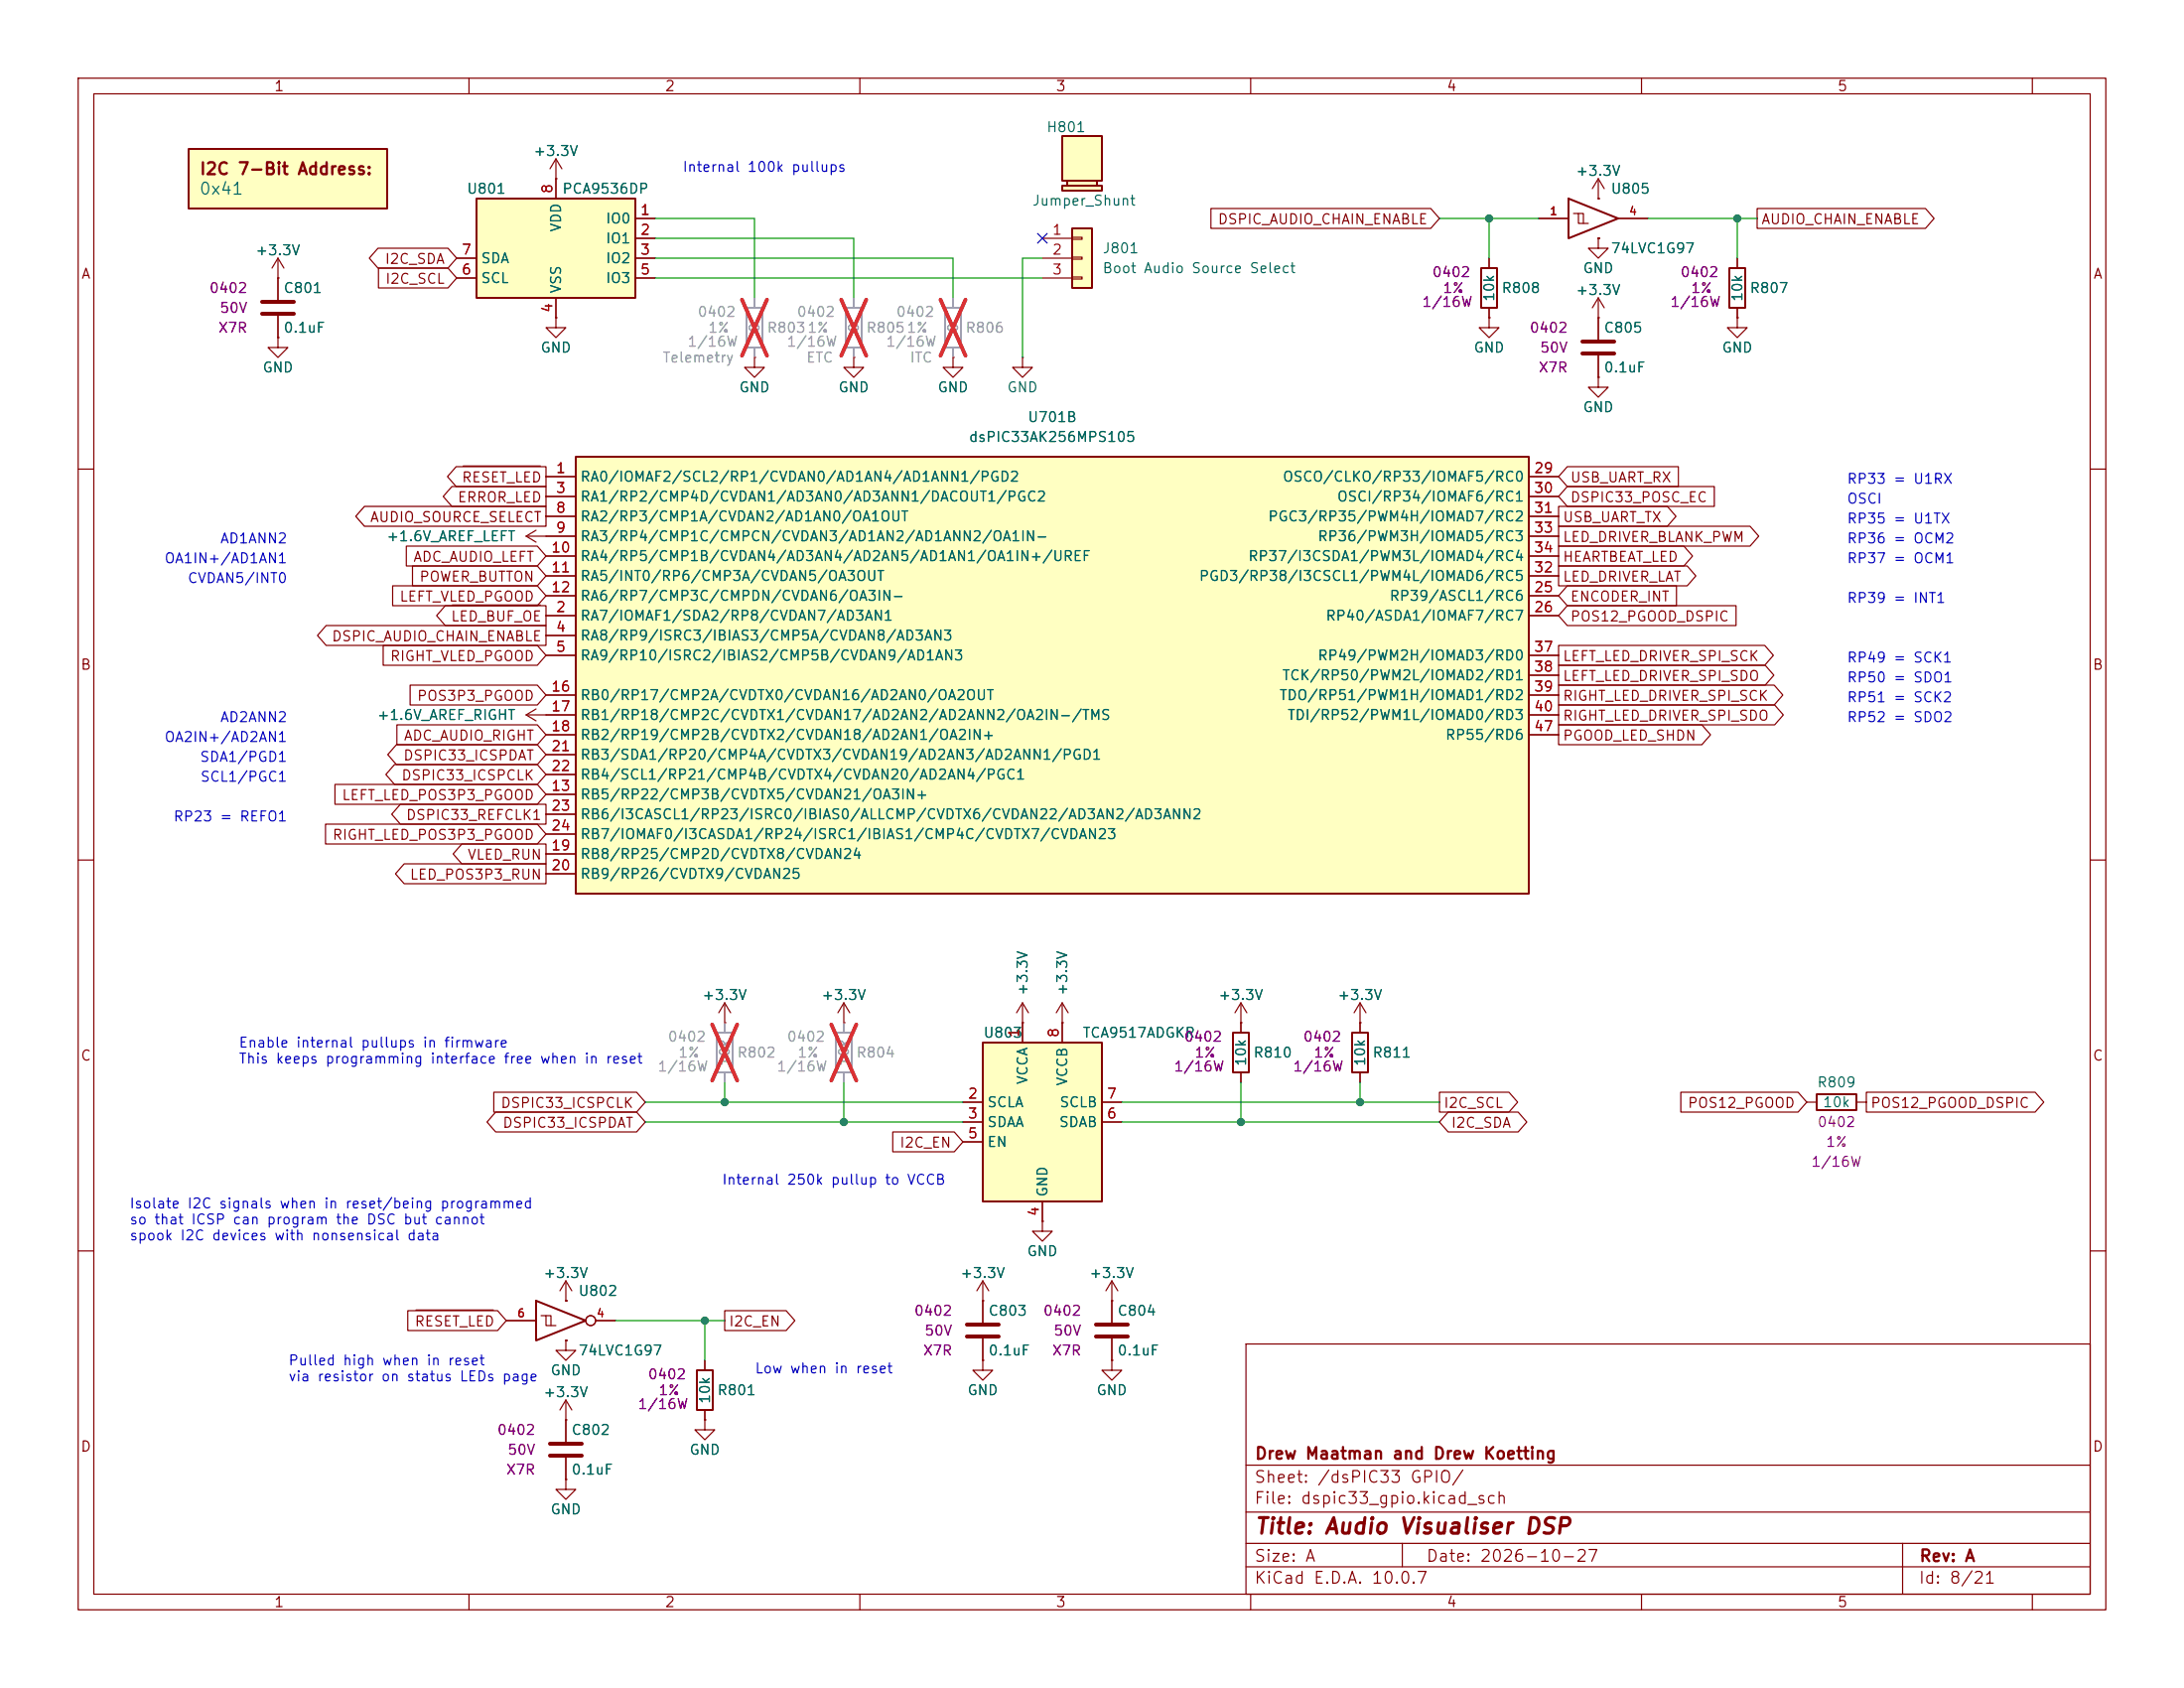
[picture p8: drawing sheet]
<svg xmlns="http://www.w3.org/2000/svg" width="279mm" height="216mm" viewBox="0 0 279 216" stroke-linecap="round" stroke-linejoin="round" font-family="sans-serif">
<g fill="none" stroke="#840000" stroke-width=".15">
<path d="M10 10h259.4v195.9h-259.4zM12 12h255.4v191.9h-255.4zM60 10v2M110 10v2M160 10v2M210 10v2M260 10v2M204.5 38.1l-.8 1.3M204.5 38.1l.7 1.3M204.5 38.1v2.5M35.6 43.2v1.3h1.2l-1.2 1.2-1.3-1.2h1.3M35.6 43.2h.1"/>
<path d="M204.5 40.6h.1M10 60h2M267.4 60h2M10 110h2M267.4 110h2M92.7 130.8h.1M92.7 128.3l-.8 1.2M92.7 128.3l.8 1.2M92.7 128.3v2.5M107.9 130.8h.1M107.9 128.3l-.7 1.2M107.9 128.3l.8 1.2"/>
<path d="M107.9 128.3v2.5M133.3 156.2v1.3h1.3l-1.3 1.3-1.2-1.3h1.2M133.3 156.2h.1M10 160h2M125.7 166.4h.1M125.7 174v1.3h1.3l-1.3 1.2-1.2-1.2h1.2M125.7 174h.1M125.7 163.8l-.7 1.3M125.7 163.8l.8 1.3M125.7 163.8v5.4M125.7 171.2v2.8M142.2 174v1.3h1.3l-1.3 1.2-1.2-1.2h1.2"/>
<path d="M142.2 174h.1M142.2 166.4h.1M142.2 163.8l-.7 1.3M142.2 163.8l.8 1.3M142.2 163.8v5.4M142.2 171.2v2.8M159.4 171.9h108v32h-108zM267.4 160h2M90.2 181.6v1.3h1.2l-1.2 1.3-1.3-1.3h1.3M90.2 181.6h.1M159.4 197.4h108M159.4 193.4h108"/>
<path d="M159.4 187.4h108M179.4 197.4v3M243.4 197.4v6.5M60 203.9v2M110 203.9v2M159.4 200.4h108M160 203.9v2M210 203.9v2M260 203.9v2"/>
</g>
<path d="M91.7 132.1h2v5.1h-2zM106.9 132.1h2.1v5.1h-2.1z" fill="none" stroke="#a1a1a1" stroke-width=".25"/>
<path d="M92.7 130.8v1.3M92.7 137.2v1.2M107.9 130.8v1.3M107.9 137.2v1.2" fill="none" stroke="#a1a1a1" stroke-width=".15"/>
<path d="M91.1 131l3.2 7.2M94.3 131l-3.2 7.2M106.3 131l3.3 7.2M109.6 131l-3.3 7.2" fill="none" stroke="#e12e31" stroke-width=".46"/>
<path d="M123.7 169.4h4.1M123.7 170.9h4.1M140.2 169.4h4.1M140.2 170.9h4.1" fill="none" stroke="#840000" stroke-width=".51"/>
<path d="M24.1 19.1h25.4v7.6h-25.4z" fill="#ffffc2"/>
<path d="M24.1 19.1h25.4v7.6h-25.4zM68.6 166.4l6.3 2.5-6.3 2.6zM89.2 175.3h2v5h-2z" fill="none" stroke="#840000" stroke-width=".25"/>
<path d="M33.5 38.6h4.1M33.5 40.1h4.1M70.4 184.7h4M70.4 186.2h4" fill="none" stroke="#840000" stroke-width=".51"/>
<g fill="none" stroke="#840000" stroke-width=".15">
<path d="M35.6 35.6h.1M35.6 33v5.4M35.6 33l-.8 1.3M35.6 33l.7 1.3M71.1 22.9h.1M71.1 20.3l-.7 1.3M71.1 20.3l.8 1.3M71.1 20.3v2.6M35.6 40.4v2.8M190.5 40.6v1.3h1.3l-1.3 1.3-1.3-1.3h1.3M190.5 40.6h.1M204.5 48.3v1.2h1.2l-1.2 1.3-1.3-1.3h1.3"/>
<path d="M204.5 48.3h.1M67.3 68.6l1.3 .7M67.3 68.6h2.5M68.6 67.8l-1.3 .8M67.3 91.4l1.3 .8M67.3 91.4h2.5M68.6 90.7l-1.3 .7M64.8 168.9h3.8M69.2 168.3h.6v1.2h1.3M69.8 168.3h.7v1.2M72.4 171.5v1.2h1.3l-1.3 1.3-1.3-1.3h1.3M72.4 171.5h.1"/>
<path d="M72.4 166.4h.1M72.4 163.8l-.8 1.3M72.4 163.8l.8 1.3M72.4 163.8v2.6M72.4 179.1v5.3M72.4 179.1l-.8 1.2M72.4 179.1l.8 1.2M76.2 168.9h2.5M90.2 174v1.3M72.4 189.2v1.3h1.3l-1.3 1.3-1.3-1.3h1.3M72.4 189.2h.1M72.4 181.6h.1"/>
<path d="M72.4 186.4v2.8M90.2 180.3v1.3"/>
<circle cx="75.6" cy="168.9" r=".63"/>
</g>
<path d="M120.9 39.4h2v5.1h-2z" fill="none" stroke="#a1a1a1" stroke-width=".25"/>
<path d="M121.9 38.1v1.3M121.9 44.5v1.2" fill="none" stroke="#a1a1a1" stroke-width=".15"/>
<path d="M120.3 38.3l3.2 7.2M123.5 38.3l-3.2 7.2" fill="none" stroke="#e12e31" stroke-width=".46"/>
<path d="M61 25.4h20.3v12.7h-20.3z" fill="#ffffc2"/>
<path d="M61 25.4h20.3v12.7h-20.3z" fill="none" stroke="#840000" stroke-width=".25"/>
<path d="M58.4 33h2.6M58.4 35.6h2.6M71.1 22.9v2.5M71.1 38.1v2.5M81.3 27.9h2.5M81.3 30.5h2.5M81.3 33h2.5M81.3 35.6h2.5M71.1 40.6v1.3h1.3l-1.3 1.3-1.3-1.3h1.3M71.1 40.6h.1" fill="none" stroke="#840000" stroke-width=".15"/>
<path d="M125.7 133.4h15.3v20.3h-15.3z" fill="#ffffc2"/>
<path d="M189.5 34.3h2v5.1h-2zM125.7 133.4h15.3v20.3h-15.3zM157.7 132.1h2.1v5.1h-2.1zM173 132.1h2v5.1h-2zM232.4 140h5.1v2h-5.1z" fill="none" stroke="#840000" stroke-width=".25"/>
<g fill="none" stroke="#840000" stroke-width=".15">
<path d="M190.5 33v1.3M190.5 39.4v1.2M204.5 25.4h.1M204.5 22.9l-.8 1.2M204.5 22.9l.7 1.2M204.5 22.9v2.5M96.5 45.7v1.3h1.3l-1.3 1.3-1.3-1.3h1.3M96.5 45.7h.1M109.2 45.7v1.3h1.3l-1.3 1.3-1.3-1.3h1.3M109.2 45.7h.1M121.9 45.7v1.3h1.3l-1.3 1.3-1.3-1.3h1.3M121.9 45.7h.1"/>
<path d="M130.8 45.7v1.3h1.3l-1.3 1.3-1.3-1.3h1.3M130.8 45.7h.1M130.8 130.8h.1M130.8 128.3v5.1M130.8 128.3l-.8 1.2M130.8 128.3l.8 1.2M135.9 130.8h.1M135.9 128.3v5.1M135.9 128.3l-.8 1.2M135.9 128.3l.8 1.2M158.7 130.8h.1M158.7 128.3l.8 1.2"/>
<path d="M158.7 128.3l-.7 1.2M158.7 128.3v3.8M158.7 137.2v1.2M174 130.8h.1M174 128.3l.8 1.2M174 128.3l-.8 1.2M174 128.3v3.8M174 137.2v1.2M123.2 141h2.5M123.2 143.5h2.5M123.2 146.1h2.5M133.3 153.7v2.5"/>
<path d="M141 141h2.5M141 143.5h2.5M231.1 141h1.3M237.5 141h1.3"/>
</g>
<path d="M73.7 58.4h121.9v55.9h-121.9z" fill="#ffffc2"/>
<path d="M73.7 58.4h121.9v55.9h-121.9z" fill="none" stroke="#840000" stroke-width=".25"/>
<g fill="none" stroke="#840000" stroke-width=".15">
<path d="M69.8 61h3.9M69.8 78.7h3.9M69.8 63.5h3.9M69.8 66h3.9M69.8 68.6h3.9M69.8 71.1h3.9M69.8 73.7h3.9M69.8 76.2h3.9M195.6 61h3.8M195.6 78.7h3.8M195.6 63.5h3.8M195.6 66h3.8"/>
<path d="M195.6 68.6h3.8M195.6 71.1h3.8M195.6 73.7h3.8M195.6 76.2h3.8M69.8 81.3h3.9M69.8 83.8h3.9M69.8 88.9h3.9M69.8 91.4h3.9M69.8 94h3.9M69.8 96.5h3.9M69.8 99.1h3.9M195.6 83.8h3.8"/>
<path d="M195.6 88.9h3.8M195.6 91.4h3.8M195.6 94h3.8M195.6 86.4h3.8M69.8 101.6h3.9M69.8 109.2h3.9M69.8 111.8h3.9M69.8 104.1h3.9M69.8 106.7h3.9"/>
</g>
<g fill="#ffffc2">
<path d="M135.9 17.4h5.1v5.7h-5.1z"/>
<path d="M135.9 23.7h5.1v.7h-5.1z"/>
<path d="M136.5 23.1h3.8v.6h-3.8z"/>
</g>
<path d="M135.9 17.4h5.1v5.7h-5.1zM135.9 23.7h5.1v.7h-5.1zM136.5 23.1h3.8v.6h-3.8z" fill="none" stroke="#840000" stroke-width=".25"/>
<path d="M137.2 29.2h2.5v7.6h-2.5z" fill="#ffffc2"/>
<path d="M137.2 29.2h2.5v7.6h-2.5zM200.7 25.4l6.3 2.5-6.3 2.6zM221.2 34.3h2.1v5.1h-2.1z" fill="none" stroke="#840000" stroke-width=".25"/>
<g fill="none" stroke="#840000" stroke-width=".15">
<path d="M35.6 35.6h.1M35.6 35.6v2.8M48.4 31.7h8.9l1.1 1.3-1.1 1.3h-8.9l-1.2-1.3zM48.4 34.3h8.9l1.1 1.3-1.1 1.2h-8.9zM58.4 33h2.6M58.4 35.6h2.6M71.1 22.9h.1M71.1 22.9v2.5M71.1 38.1v2.5M81.3 30.5h2.5M81.3 33h2.5M81.3 35.6h2.5"/>
<path d="M81.3 27.9h2.5M133.3 30.5h3.9M133.3 33h3.9M133.3 35.6h3.9M137.2 30.4h1.2v.2h-1.2zM137.2 32.9h1.2v.2h-1.2zM137.2 35.4h1.2v.3h-1.2zM154.9 26.7h28.1l1.1 1.2-1.1 1.3h-28.1zM190.5 33v1.3M190.5 39.4v1.2M196.8 27.9h3.9M201.3 27.3h.6v1.3h1.3"/>
<path d="M201.9 27.3h.7v1.3M204.5 30.5v1.3h1.2l-1.2 1.2-1.3-1.2h1.3M204.5 30.5h.1M204.5 25.4h.1M207 27.9h3.8M222.2 33v1.3M222.2 39.4v1.2M224.8 26.7h21.5l1.1 1.2-1.1 1.3h-21.5zM35.6 43.2h.1M35.6 40.4v2.8M58.4 59.7h11.4v2.5h-11.4l-1.2-1.2zM59.2 59.6h9.9"/>
<path d="M71.1 40.6h.1M96.5 45.7h.1M109.2 45.7h.1M121.9 45.7h.1M190.5 40.6h.1M200.5 59.7h14.2v2.5h-14.2l-1.1-1.2zM204.5 40.6h.1M204.5 48.3h.1M204.5 40.6v2.8M204.5 45.5v2.8M222.2 40.6v1.3h1.3l-1.3 1.3-1.2-1.3h1.2M222.2 40.6h.1"/>
<path d="M50.2 74.9h18.5l1.1 1.3-1.1 1.3h-18.5zM52 69.8h16.7l1.1 1.3-1.1 1.3h-16.7zM52.8 72.4h15.9l1.1 1.3-1.1 1.2h-15.9zM57 77.5h12.8v2.5h-12.8l-1.1-1.3zM57.8 62.2h12v2.6h-12l-1.1-1.3zM57.8 77.4h11.3M69.8 61h3.9M69.8 78.7h3.9M69.8 63.5h3.9M69.8 66h3.9M69.8 68.6h3.9M69.8 71.1h3.9"/>
<path d="M69.8 73.7h3.9M69.8 76.2h3.9M195.6 61h3.8M195.6 78.7h3.8M195.6 63.5h3.8M195.6 66h3.8M195.6 68.6h3.8M195.6 71.1h3.8M195.6 73.7h3.8M195.6 76.2h3.8M199.4 72.4h16.4l1.2 1.3-1.2 1.2h-16.4zM199.4 67.3h24.5l1.1 1.3-1.1 1.3h-24.5z"/>
<path d="M199.4 64.8h13.9l1.1 1.2-1.1 1.3h-13.9zM199.4 69.8h16l1.1 1.3-1.1 1.3h-16zM200.5 62.2h18.8v2.6h-18.8l-1.1-1.3zM200.5 77.5h21.6v2.5h-21.6l-1.1-1.3zM200.5 74.9h14v2.6h-14l-1.1-1.3zM41.7 80h28.1v2.6h-28.1l-1.1-1.3zM49 82.5h19.7l1.1 1.3-1.1 1.3h-19.7zM50.5 97.8h18.2l1.1 1.3-1.1 1.2h-18.2l-1.1-1.2zM50.7 95.2h18l1.1 1.3-1.1 1.3h-18l-1.1-1.3zM50.8 92.7h17.9l1.1 1.3-1.1 1.3h-17.9zM52.5 87.6h16.2l1.1 1.3-1.1 1.3h-16.2zM69.8 81.3h3.9"/>
<path d="M69.8 83.8h3.9M69.8 88.9h3.9M69.8 91.4h3.9M69.8 94h3.9M69.8 96.5h3.9M69.8 99.1h3.9M195.6 83.8h3.8M195.6 88.9h3.8M195.6 91.4h3.8M195.6 94h3.8M195.6 86.4h3.8M199.4 92.7h18.3l1.1 1.3-1.1 1.3h-18.3z"/>
<path d="M199.4 85.1h26.4l1.1 1.3-1.1 1.2h-26.4zM199.4 82.5h26.4l1.1 1.3-1.1 1.3h-26.4zM199.4 87.6h27.6l1.1 1.3-1.1 1.3h-27.6zM199.4 90.2h27.6l1.1 1.2-1.1 1.3h-27.6zM41.6 105.4h27.1l1.1 1.3-1.1 1.3h-27.1zM42.9 100.3h25.8l1.1 1.3-1.1 1.3h-25.8zM51.2 102.9h18.6v2.5h-18.6l-1.1-1.3zM51.7 110.5h18.1v2.5h-18.1l-1.1-1.2zM59.1 107.9h10.7v2.6h-10.7l-1.1-1.3zM69.8 101.6h3.9M69.8 109.2h3.9M69.8 111.8h3.9"/>
<path d="M69.8 104.1h3.9M69.8 106.7h3.9M63.2 139.7h18.2l1.1 1.3-1.1 1.2h-18.2zM92.7 130.8h.1M107.9 130.8h.1M130.8 130.8h.1M130.8 130.8v2.6M135.9 130.8h.1M135.9 130.8v2.6M158.7 130.8h.1M158.7 130.8v1.3M158.7 137.2v1.2"/>
<path d="M174 130.8h.1M174 130.8v1.3M174 137.2v1.2M184.1 139.7h8.9l1.2 1.3-1.2 1.2h-8.9zM215 139.7h15l1.1 1.3-1.1 1.2h-15zM238.8 139.7h21.6l1.1 1.3-1.1 1.2h-21.6zM63.4 142.2h18l1.1 1.3-1.1 1.3h-18l-1.1-1.3zM114.2 144.8h7.9l1.1 1.3-1.1 1.2h-7.9zM123.2 141h2.5M123.2 143.5h2.5M123.2 146.1h2.5M133.3 156.2h.1"/>
<path d="M133.3 153.7v2.5M141 141h2.5M141 143.5h2.5M185.3 142.2h8.9l1.1 1.3-1.1 1.3h-8.9l-1.2-1.3zM52.2 167.6h11.5l1.1 1.3-1.1 1.3h-11.5zM53.2 167.6h9.9M64.8 168.9h3.8M72.4 171.5h.1M72.4 166.4h.1M76.2 168.9h2.5M90.2 174v1.3M92.7 167.6h7.9l1.1 1.3-1.1 1.3h-7.9z"/>
<path d="M125.7 166.4h.1M125.7 174h.1M125.7 166.4v2.8M125.7 171.2v2.8M142.2 174h.1M142.2 166.4h.1M142.2 166.4v2.8M142.2 171.2v2.8M72.4 189.2h.1M72.4 181.6h.1M72.4 181.6v2.8M72.4 186.4v2.8"/>
<path d="M90.2 181.6h.1M90.2 180.3v1.3"/>
<circle cx="75.6" cy="168.9" r=".63"/>
</g>
<path d="M95.5 39.4h2v5.1h-2zM108.2 39.4h2v5.1h-2z" fill="none" stroke="#a1a1a1" stroke-width=".25"/>
<path d="M96.5 38.1v1.3M109.2 38.1v1.3M121.9 38.1v1.3M96.5 44.5v1.2M109.2 44.5v1.2M121.9 44.5v1.2M92.7 130.8v1.3M92.7 137.2v1.2M107.9 130.8v1.3M107.9 137.2v1.2" fill="none" stroke="#a1a1a1" stroke-width=".15"/>
<path d="M94.9 38.3l3.2 7.2M98.1 38.3l-3.2 7.2M107.6 38.3l3.2 7.2M110.8 38.3l-3.2 7.2M120.3 38.3l3.2 7.2M123.5 38.3l-3.2 7.2M91.1 131l3.2 7.2M94.3 131l-3.2 7.2M106.3 131l3.3 7.2M109.6 131l-3.3 7.2" fill="none" stroke="#e12e31" stroke-width=".46"/>
<path d="M202.4 43.7h4.1M202.4 45.2h4.1" fill="none" stroke="#840000" stroke-width=".51"/>
<path d="M46.6 64.8h23.2v2.5h-23.2l-1.1-1.3z" fill="none" stroke="#840000" stroke-width=".16"/>
<g fill="none" stroke="#009600" stroke-width=".15">
<path d="M83.8 33h38.1v5.1M83.8 30.5h25.4v7.6M83.8 27.9h12.7v10.2M83.8 35.6h49.5M133.3 33h-2.5v12.7M184.1 27.9h12.7M190.5 27.9v5.1M210.8 27.9h14M222.2 27.9v5.1M92.7 138.4v2.6M107.9 138.4v5.1M158.7 138.4v5.1"/>
<path d="M174 138.4v2.6M82.5 141h40.7M82.5 143.5h40.7M143.5 141h40.6M143.5 143.5h40.6M78.7 168.9h14M90.2 168.9v5.1"/>
</g>
<path d="M132.7 29.9l1.3 1.2M134 29.9l-1.3 1.2" fill="none" stroke="#000084" stroke-width=".15"/>
<g fill="#009600" stroke="#009600" stroke-width=".13">
<circle cx="90.2" cy="168.9" r=".46"/>
<circle cx="92.7" cy="141" r=".46"/>
<circle cx="107.9" cy="143.5" r=".46"/>
<circle cx="174" cy="141" r=".46"/>
<circle cx="158.7" cy="143.5" r=".46"/>
<circle cx="222.2" cy="27.9" r=".46"/>
<circle cx="190.5" cy="27.9" r=".46"/>
</g>
<text font-size="2" fill="#840000" x="160.4" y="196.7">Title: Audio Visualiser DSP</text>
<g font-size="1.5" fill="#840000">
<text x="25.4" y="22.7">I2C 7-Bit Address:</text>
<text x="160.4" y="190">Sheet: /dsPIC33 GPIO/</text>
<text x="160.4" y="187">Drew Maatman and Drew Koetting</text>
<text x="160.4" y="192.7">File: dspic33_gpio.kicad_sch</text>
<text x="160.4" y="202.9">KiCad E.D.A. 10.0.7</text>
<text x="160.4" y="200.1">Size: A</text>
<text x="182.4" y="200.1">Date: 2026-10-27</text>
<text x="245.4" y="202.9">Id: 8/21</text>
<text x="245.4" y="200.1">Rev: A</text>
</g>
<text font-size="1.5" fill="#006464" x="25.4" y="25.3">0x41</text>
<g font-size="1.3" fill="#840000">
<text x="35" y="12">1</text>
<text x="85" y="12">2</text>
<text x="135" y="12">3</text>
<text x="185" y="12">4</text>
<text x="235" y="12">5</text>
<text x="155.7" y="29">DSPIC_AUDIO_CHAIN_ENABLE</text>
<text x="225.2" y="29">AUDIO_CHAIN_ENABLE</text>
<text x="10.3" y="36">A</text>
<text x="49.1" y="34.1">I2C_SDA</text>
<text x="267.7" y="36">A</text>
<text x="49.2" y="36.6">I2C_SCL</text>
<text x="58.4" y="64.6">ERROR_LED</text>
<text x="59" y="62">RESET_LED</text>
<text x="200.8" y="64.6">DSPIC33_POSC_EC</text>
<text x="200.8" y="62">USB_UART_RX</text>
<text x="47.2" y="67.1">AUDIO_SOURCE_SELECT</text>
<text x="199.8" y="69.6">LED_DRIVER_BLANK_PWM</text>
<text x="199.8" y="67.1">USB_UART_TX</text>
<text x="51" y="77.3">LEFT_VLED_PGOOD</text>
<text x="52.8" y="72.2">ADC_AUDIO_LEFT</text>
<text x="53.6" y="74.7">POWER_BUTTON</text>
<text x="199.8" y="74.7">LED_DRIVER_LAT</text>
<text x="199.8" y="72.2">HEARTBEAT_LED</text>
<text x="200.8" y="77.3">ENCODER_INT</text>
<text x="42.4" y="82.3">DSPIC_AUDIO_CHAIN_ENABLE</text>
<text x="57.6" y="79.8">LED_BUF_OE</text>
<text x="200.8" y="79.8">POS12_PGOOD_DSPIC</text>
<text x="10.2" y="86">B</text>
<text x="49.8" y="84.9">RIGHT_VLED_PGOOD</text>
<text x="53.3" y="90">POS3P3_PGOOD</text>
<text x="199.8" y="87.4">LEFT_LED_DRIVER_SPI_SDO</text>
<text x="199.8" y="84.9">LEFT_LED_DRIVER_SPI_SCK</text>
<text x="199.8" y="90">RIGHT_LED_DRIVER_SPI_SCK</text>
<text x="267.6" y="86">B</text>
<text x="51.6" y="95">ADC_AUDIO_RIGHT</text>
<text x="199.8" y="95">PGOOD_LED_SHDN</text>
<text x="199.8" y="92.5">RIGHT_LED_DRIVER_SPI_SDO</text>
<text x="51.3" y="100.1">DSPIC33_ICSPCLK</text>
<text x="51.5" y="97.6">DSPIC33_ICSPDAT</text>
<text x="42.4" y="107.7">RIGHT_LED_POS3P3_PGOOD</text>
<text x="43.6" y="102.7">LEFT_LED_POS3P3_PGOOD</text>
<text x="51.9" y="105.2">DSPIC33_REFCLK1</text>
<text x="52.3" y="112.8">LED_POS3P3_RUN</text>
<text x="59.7" y="110.3">VLED_RUN</text>
<text x="10.2" y="136">C</text>
<text x="267.6" y="136">C</text>
<text x="64" y="142">DSPIC33_ICSPCLK</text>
<text x="184.6" y="142">I2C_SCL</text>
<text x="215.8" y="142">POS12_PGOOD</text>
<text x="239.2" y="142">POS12_PGOOD_DSPIC</text>
<text x="64.2" y="144.6">DSPIC33_ICSPDAT</text>
<text x="115" y="147.1">I2C_EN</text>
<text x="185.6" y="144.6">I2C_SDA</text>
<text x="53" y="170">RESET_LED</text>
<text x="93.2" y="170">I2C_EN</text>
<text x="10.2" y="186">D</text>
<text x="267.6" y="186">D</text>
<text x="35" y="205.9">1</text>
<text x="85" y="205.9">2</text>
<text x="135" y="205.9">3</text>
<text x="185" y="205.9">4</text>
<text x="235" y="205.9">5</text>
</g>
<g font-size="1.3" fill="#006464">
<text x="133.8" y="17.2">H801</text>
<text x="68.2" y="20.3">+3.3V</text>
<text x="201.5" y="22.8">+3.3V</text>
<text x="59.6" y="25.1">U801</text>
<text x="71.8" y="25.1">PCA9536DP</text>
<text x="72.1" y="29.8" transform="rotate(-90 72.1 29.8)">VDD</text>
<text x="77.4" y="28.9">IO0</text>
<text x="132" y="26.6">Jumper_Shunt</text>
<text x="206" y="25.1">U805</text>
<text x="32.6" y="33">+3.3V</text>
<text x="61.4" y="34">SDA</text>
<text x="77.4" y="31.4">IO1</text>
<text x="77.4" y="34">IO2</text>
<text x="141" y="32.7">J801</text>
<text x="141" y="35.3">Boot Audio Source Select</text>
<text x="202.4" y="35.3">GND</text>
<text x="206" y="32.7">74LVC1G97</text>
<text x="36.2" y="37.8">C801</text>
<text x="61.4" y="36.5">SCL</text>
<text x="72.1" y="37.6" transform="rotate(-90 72.1 37.6)">VSS</text>
<text x="77.4" y="36.5">IO3</text>
<text x="191.5" y="38.7" transform="rotate(-90 191.5 38.7)">10k</text>
<text x="192" y="37.8">R808</text>
<text x="201.5" y="38">+3.3V</text>
<text x="223.2" y="38.7" transform="rotate(-90 223.2 38.7)">10k</text>
<text x="223.8" y="37.8">R807</text>
<text x="33.5" y="48">GND</text>
<text x="36.2" y="42.9">0.1uF</text>
<text x="69.1" y="45.4">GND</text>
<text x="188.4" y="45.4">GND</text>
<text x="205.1" y="42.9">C805</text>
<text x="205.1" y="48">0.1uF</text>
<text x="220.2" y="45.4">GND</text>
<text x="94.5" y="50.5">GND</text>
<text x="107.2" y="50.5">GND</text>
<text x="119.9" y="50.5">GND</text>
<text x="128.7" y="50.5">GND</text>
<text x="202.4" y="53">GND</text>
<text x="123.8" y="56.8">dsPIC33AK256MPS105</text>
<text x="131.4" y="54.3">U701B</text>
<text x="74.1" y="61.9">RA0/IOMAF2/SCL2/RP1/CVDAN0/AD1AN4/AD1ANN1/PGD2</text>
<text x="74.1" y="64.5">RA1/RP2/CMP4D/CVDAN1/AD3AN0/AD3ANN1/DACOUT1/PGC2</text>
<text x="164" y="61.9">OSCO/CLKO/RP33/IOMAF5/RC0</text>
<text x="171" y="64.5">OSCI/RP34/IOMAF6/RC1</text>
<text x="49.4" y="69.5">+1.6V_AREF_LEFT</text>
<text x="74.1" y="67">RA2/RP3/CMP1A/CVDAN2/AD1AN0/OA1OUT</text>
<text x="74.1" y="69.5">RA3/RP4/CMP1C/CMPCN/CVDAN3/AD1AN2/AD1ANN2/OA1IN-</text>
<text x="162.1" y="67">PGC3/RP35/PWM4H/IOMAD7/RC2</text>
<text x="168.5" y="69.5">RP36/PWM3H/IOMAD5/RC3</text>
<text x="74.1" y="72.1">RA4/RP5/CMP1B/CVDAN4/AD3AN4/AD2AN5/AD1AN1/OA1IN+/UREF</text>
<text x="74.1" y="74.6">RA5/INT0/RP6/CMP3A/CVDAN5/OA3OUT</text>
<text x="74.1" y="77.2">RA6/RP7/CMP3C/CMPDN/CVDAN6/OA3IN-</text>
<text x="153.3" y="74.6">PGD3/RP38/I3CSCL1/PWM4L/IOMAD6/RC5</text>
<text x="159.6" y="72.1">RP37/I3CSDA1/PWM3L/IOMAD4/RC4</text>
<text x="177.7" y="77.2">RP39/ASCL1/RC6</text>
<text x="74.1" y="79.7">RA7/IOMAF1/SDA2/RP8/CVDAN7/AD3AN1</text>
<text x="74.1" y="82.2">RA8/RP9/ISRC3/IBIAS3/CMP5A/CVDAN8/AD3AN3</text>
<text x="169.5" y="79.7">RP40/ASDA1/IOMAF7/RC7</text>
<text x="74.1" y="84.8">RA9/RP10/ISRC2/IBIAS2/CMP5B/CVDAN9/AD1AN3</text>
<text x="74.1" y="89.9">RB0/RP17/CMP2A/CVDTX0/CVDAN16/AD2AN0/OA2OUT</text>
<text x="163.6" y="89.9">TDO/RP51/PWM1H/IOMAD1/RD2</text>
<text x="163.9" y="87.3">TCK/RP50/PWM2L/IOMAD2/RD1</text>
<text x="168.5" y="84.8">RP49/PWM2H/IOMAD3/RD0</text>
<text x="48.1" y="92.4">+1.6V_AREF_RIGHT</text>
<text x="74.1" y="92.4">RB1/RP18/CMP2C/CVDTX1/CVDAN17/AD2AN2/AD2ANN2/OA2IN-/TMS</text>
<text x="74.1" y="94.9">RB2/RP19/CMP2B/CVDTX2/CVDAN18/AD2AN1/OA2IN+</text>
<text x="164.6" y="92.4">TDI/RP52/PWM1L/IOMAD0/RD3</text>
<text x="184.8" y="94.9">RP55/RD6</text>
<text x="74.1" y="97.5">RB3/SDA1/RP20/CMP4A/CVDTX3/CVDAN19/AD2AN3/AD2ANN1/PGD1</text>
<text x="74.1" y="100">RB4/SCL1/RP21/CMP4B/CVDTX4/CVDAN20/AD2AN4/PGC1</text>
<text x="74.1" y="102.6">RB5/RP22/CMP3B/CVDTX5/CVDAN21/OA3IN+</text>
<text x="74.1" y="105.1">RB6/I3CASCL1/RP23/ISRC0/IBIAS0/ALLCMP/CVDTX6/CVDAN22/AD3AN2/AD3ANN2</text>
<text x="74.1" y="107.6">RB7/IOMAF0/I3CASDA1/RP24/ISRC1/IBIAS1/CMP4C/CVDTX7/CVDAN23</text>
<text x="74.1" y="110.2">RB8/RP25/CMP2D/CVDTX8/CVDAN24</text>
<text x="74.1" y="112.7">RB9/RP26/CVDTX9/CVDAN25</text>
<text x="89.7" y="128.2">+3.3V</text>
<text x="105" y="128.2">+3.3V</text>
<text x="131.8" y="127.4" transform="rotate(-90 131.8 127.4)">+3.3V</text>
<text x="136.9" y="127.4" transform="rotate(-90 136.9 127.4)">+3.3V</text>
<text x="155.8" y="128.2">+3.3V</text>
<text x="171" y="128.2">+3.3V</text>
<text x="125.7" y="133">U803</text>
<text x="138.4" y="133">TCA9517ADGKR</text>
<text x="159.7" y="136.5" transform="rotate(-90 159.7 136.5)">10k</text>
<text x="160.3" y="135.6">R810</text>
<text x="175" y="136.5" transform="rotate(-90 175 136.5)">10k</text>
<text x="175.5" y="135.6">R811</text>
<text x="126.2" y="141.9">SCLA</text>
<text x="131.8" y="138.8" transform="rotate(-90 131.8 138.8)">VCCA</text>
<text x="135.5" y="141.9">SCLB</text>
<text x="136.9" y="139" transform="rotate(-90 136.9 139)">VCCB</text>
<text x="232.4" y="139.4">R809</text>
<text x="233.1" y="141.9">10k</text>
<text x="126.2" y="144.5">SDAA</text>
<text x="126.2" y="147">EN</text>
<text x="135.4" y="144.5">SDAB</text>
<text x="134.3" y="153.2" transform="rotate(-90 134.3 153.2)">GND</text>
<text x="131.3" y="161">GND</text>
<text x="69.4" y="163.8">+3.3V</text>
<text x="73.9" y="166.1">U802</text>
<text x="122.8" y="163.8">+3.3V</text>
<text x="139.3" y="163.8">+3.3V</text>
<text x="73.9" y="173.7">74LVC1G97</text>
<text x="126.3" y="168.6">C803</text>
<text x="126.3" y="173.7">0.1uF</text>
<text x="142.9" y="168.6">C804</text>
<text x="142.9" y="173.7">0.1uF</text>
<text x="69.4" y="179">+3.3V</text>
<text x="70.3" y="176.2">GND</text>
<text x="91.1" y="179.7" transform="rotate(-90 91.1 179.7)">10k</text>
<text x="91.7" y="178.8">R801</text>
<text x="123.7" y="178.8">GND</text>
<text x="140.2" y="178.8">GND</text>
<text x="73" y="183.8">C802</text>
<text x="73" y="188.9">0.1uF</text>
<text x="88.1" y="186.4">GND</text>
<text x="70.3" y="194">GND</text>
</g>
<g font-size="1.3" fill="#0000c2">
<text x="87.2" y="22.3">Internal 100k pullups</text>
<text x="236.2" y="64.7">OSCI</text>
<text x="236.2" y="62.2">RP33 = U1RX</text>
<text x="28.1" y="69.8">AD1ANN2</text>
<text x="236.2" y="67.3">RP35 = U1TX</text>
<text x="236.2" y="69.8">RP36 = OCM2</text>
<text x="20.9" y="72.4">OA1IN+/AD1AN1</text>
<text x="23.9" y="74.9">CVDAN5/INT0</text>
<text x="236.2" y="77.4">RP39 = INT1</text>
<text x="236.2" y="72.4">RP37 = OCM1</text>
<text x="236.2" y="87.6">RP50 = SDO1</text>
<text x="236.2" y="85.1">RP49 = SCK1</text>
<text x="20.9" y="95.2">OA2IN+/AD2AN1</text>
<text x="28.1" y="92.7">AD2ANN2</text>
<text x="236.2" y="92.7">RP52 = SDO2</text>
<text x="236.2" y="90.1">RP51 = SCK2</text>
<text x="25.5" y="97.8">SDA1/PGD1</text>
<text x="25.5" y="100.3">SCL1/PGC1</text>
<text x="22.1" y="105.4">RP23 = REFO1</text>
<text x="30.5" y="134.3">Enable internal pullups in firmware</text>
<text x="30.5" y="136.4">This keeps programming interface free when in reset</text>
<text x="16.5" y="154.9">Isolate I2C signals when in reset/being programmed</text>
<text x="92.3" y="151.8">Internal 250k pullup to VCCB</text>
<text x="16.5" y="156.9">so that ICSP can program the DSC but cannot</text>
<text x="16.5" y="159">spook I2C devices with nonsensical data</text>
<text x="36.8" y="175">Pulled high when in reset</text>
<text x="36.8" y="177">via resistor on status LEDs page</text>
<text x="96.5" y="176">Low when in reset</text>
</g>
<g font-size="1.3" fill="#a90000">
<text x="71" y="24.9" transform="rotate(-90 71 24.9)">8</text>
<text x="81.8" y="27.8">1</text>
<text x="59" y="35.4">6</text>
<text x="59" y="32.9">7</text>
<text x="81.8" y="30.3">2</text>
<text x="81.8" y="32.9">3</text>
<text x="81.8" y="35.4">5</text>
<text x="134.5" y="30.3">1</text>
<text x="134.5" y="32.9">2</text>
<text x="134.5" y="35.4">3</text>
<text x="71" y="40.1" transform="rotate(-90 71 40.1)">4</text>
<text x="71" y="60.8">1</text>
<text x="71" y="63.4">3</text>
<text x="71" y="65.9">8</text>
<text x="196.1" y="60.8">29</text>
<text x="196.1" y="63.4">30</text>
<text x="196.1" y="65.9">31</text>
<text x="70.4" y="71">10</text>
<text x="71" y="68.4">9</text>
<text x="196.1" y="68.4">33</text>
<text x="196.1" y="71">34</text>
<text x="70.4" y="73.5">11</text>
<text x="70.4" y="76.1">12</text>
<text x="196.1" y="76.1">25</text>
<text x="196.1" y="73.5">32</text>
<text x="71" y="78.6">2</text>
<text x="71" y="81.1">4</text>
<text x="71" y="83.7">5</text>
<text x="196.1" y="78.6">26</text>
<text x="196.1" y="83.7">37</text>
<text x="70.4" y="88.8">16</text>
<text x="196.1" y="86.2">38</text>
<text x="196.1" y="88.8">39</text>
<text x="70.4" y="91.3">17</text>
<text x="70.4" y="93.8">18</text>
<text x="196.1" y="91.3">40</text>
<text x="196.1" y="93.8">47</text>
<text x="70.4" y="101.5">13</text>
<text x="70.4" y="96.4">21</text>
<text x="70.4" y="98.9">22</text>
<text x="70.4" y="104">23</text>
<text x="70.4" y="106.5">24</text>
<text x="70.4" y="109.1">19</text>
<text x="70.4" y="111.6">20</text>
<text x="130.7" y="132.8" transform="rotate(-90 130.7 132.8)">1</text>
<text x="135.8" y="132.8" transform="rotate(-90 135.8 132.8)">8</text>
<text x="123.7" y="140.8">2</text>
<text x="123.7" y="143.4">3</text>
<text x="141.5" y="143.4">6</text>
<text x="141.5" y="140.8">7</text>
<text x="123.7" y="145.9">5</text>
<text x="133.2" y="155.7" transform="rotate(-90 133.2 155.7)">4</text>
</g>
<g font-size="1.3" fill="#840084">
<text x="183.1" y="35.8">0402</text>
<text x="214.9" y="35.8">0402</text>
<text x="26.7" y="37.8">0402</text>
<text x="28" y="40.3">50V</text>
<text x="181.8" y="39.6">1/16W</text>
<text x="184.5" y="37.8">1%</text>
<text x="213.6" y="39.6">1/16W</text>
<text x="216.2" y="37.8">1%</text>
<text x="27.8" y="42.9">X7R</text>
<text x="195.6" y="42.9">0402</text>
<text x="196.7" y="48">X7R</text>
<text x="196.9" y="45.4">50V</text>
<text x="150.1" y="137.4">1/16W</text>
<text x="151.4" y="133.6">0402</text>
<text x="152.7" y="135.6">1%</text>
<text x="165.3" y="137.4">1/16W</text>
<text x="166.6" y="133.6">0402</text>
<text x="168" y="135.6">1%</text>
<text x="231.6" y="149.6">1/16W</text>
<text x="232.4" y="144.5">0402</text>
<text x="233.5" y="147">1%</text>
<text x="116.8" y="168.6">0402</text>
<text x="118" y="173.7">X7R</text>
<text x="118.2" y="171.1">50V</text>
<text x="133.4" y="168.6">0402</text>
<text x="134.5" y="173.7">X7R</text>
<text x="134.7" y="171.1">50V</text>
<text x="82.8" y="176.7">0402</text>
<text x="84.1" y="178.8">1%</text>
<text x="63.5" y="183.8">0402</text>
<text x="81.5" y="180.5">1/16W</text>
<text x="64.7" y="188.9">X7R</text>
<text x="64.8" y="186.4">50V</text>
</g>
<g font-size="1.3" fill="#a1a1a1">
<text x="89.1" y="40.8">0402</text>
<text x="101.8" y="40.8">0402</text>
<text x="114.5" y="40.8">0402</text>
<text x="84.7" y="46.7">Telemetry</text>
<text x="87.9" y="44.7">1/16W</text>
<text x="90.5" y="42.9">1%</text>
<text x="100.6" y="44.7">1/16W</text>
<text x="103.1" y="46.7">ETC</text>
<text x="113.3" y="44.7">1/16W</text>
<text x="116.3" y="46.7">ITC</text>
<text x="84" y="137.4">1/16W</text>
<text x="85.3" y="133.6">0402</text>
<text x="86.7" y="135.6">1%</text>
<text x="99.3" y="137.4">1/16W</text>
<text x="100.6" y="133.6">0402</text>
<text x="101.9" y="135.6">1%</text>
</g>
<g font-size="1.3" fill="#989898">
<text x="97.5" y="42.6" transform="rotate(-90 97.5 42.6)">0</text>
<text x="98" y="42.9">R8031%</text>
<text x="110.2" y="42.6" transform="rotate(-90 110.2 42.6)">0</text>
<text x="110.7" y="42.9">R8051%</text>
<text x="122.9" y="42.6" transform="rotate(-90 122.9 42.6)">0</text>
<text x="123.4" y="42.9">R806</text>
<text x="93.7" y="136.5" transform="rotate(-90 93.7 136.5)">10k</text>
<text x="94.2" y="135.6">R802</text>
<text x="108.9" y="136.5" transform="rotate(-90 108.9 136.5)">10k</text>
<text x="109.5" y="135.6">R804</text>
</g>
<g font-size="1" fill="#a90000">
<text x="198.2" y="27.8">1</text>
<text x="208.3" y="27.8">4</text>
<text x="66.1" y="168.7">6</text>
<text x="76.2" y="168.7">4</text>
</g>
</svg>
